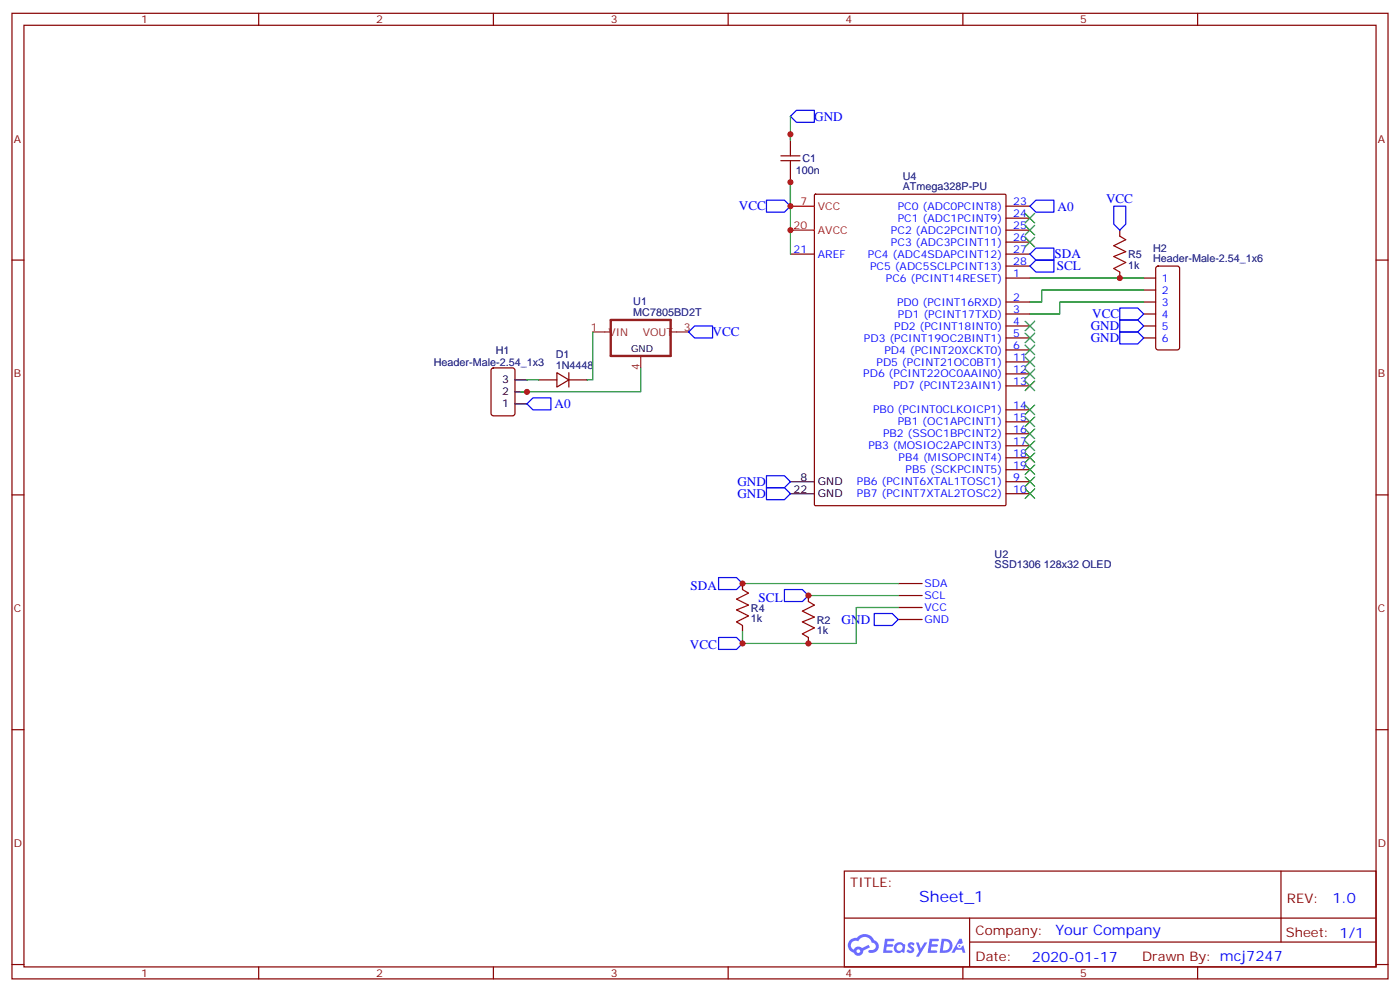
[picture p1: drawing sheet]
<svg xmlns="http://www.w3.org/2000/svg" width="412mm" height="292mm" viewBox="0 0 412 292" stroke-linecap="round" stroke-linejoin="round" font-family="sans-serif">
<g fill="none" stroke="#870000" stroke-width=".35">
<path d="M3.5 3.9h405.4v284.4h-405.4zM7.1 7.4h398.2v277.3h-398.2zM76.2 3.9v3.5M145.3 3.9v3.5M214.5 3.9v3.5M283.6 3.9v3.5M352.8 3.9v3.5M3.5 76.6h3.6M405.3 76.6h3.6M3.5 145.7h3.6M405.3 145.7h3.6M3.5 214.9h3.6"/>
<path d="M405.3 214.9h3.6M248.7 256.5h156.6v28.2h-156.6zM377.3 256.5v20.9M248.7 270.4h156.5M285.6 277.4h119.6M285.6 270.4v14.1M3.5 284h3.6M76.2 284.7v3.6M145.3 284.7v3.6M214.5 284.7v3.6M283.6 284.7v3.6M352.8 284.7v3.6"/>
<path d="M405.3 284h3.6"/>
</g>
<g fill="#5487ff">
<path d="M267.7 277.7a1.22 1.22 0 0 1 1.7 .2l-.4 .6a.47 .47 0 0 0-.3-.4 .47 .47 0 0 0-.5 .2l.1 .2a1.14 1.14 0 0 1 .8 1.8 1.14 1.14 0 0 1-1.9 0l-.2-.2 .5-.6 .7 .5a.29 .29 0 0 0 .3-.3 .29 .29 0 0 0-.2-.3 1.04 1.04 0 0 1-.6-1.7z"/>
<path d="M260.7 276.4h2.4l.3 .2-.2 .5-1.8 .1-.1 .8h1.5l.3 .4-.3 .4h-1.6l-.2 1.1h1.7l.2 .3-.2 .3-2.6 .1z"/>
<path d="M273.8 276.4h2.4l.3 .2-.1 .5-1.8 .1-.2 .8h1.6l.3 .4-.4 .4h-1.6l-.1 1.1h1.7l.2 .3-.2 .3-2.6 .1z"/>
<path d="M282.6 276.4h.7l.3 1.3-.6 .3a.69 .69 0 0 0-1 .3 .69 .69 0 0 0 .4 .9 .69 .69 0 0 0 .9-.6l.5-.2 .6 2.2h-.8l-.2-.9h-1.8l-.5 .9h-.8z"/>
<path d="M269.8 277.5h.8l.6 1.8 1.1-1.8h.9l-2.6 4.2h-.8l.9-1.5z"/>
<path d="M277.4 276.4l-.6 4.2h1.3a2.11 2.11 0 0 0 2.5-2.1 2.11 2.11 0 0 0-2.5-2.1zM278.1 277.2a1.39 1.39 0 0 1 1.7 1.4 1.39 1.39 0 0 1-1.8 1.3h-.3z"/>
<path d="M263.7 278.1a1.54 1.54 0 0 0-.1 2.1 1.54 1.54 0 0 0 2.2 .1l.6 .3 .3-2.3-.2-.3h-.4a1.49 1.49 0 0 0-2.4 .1zM264 279.1a.94 .94 0 0 1 1.8 0 .94 .94 0 0 1-1.8 0z"/>
<path d="M250.4 276.8a2.18 2.18 0 0 0 1.1 3.7 1.44 1.44 0 0 0 1.6 .9 1.44 1.44 0 0 0 1.2-1.4l2-1-.5-.8-1.9 1a1.47 1.47 0 0 0-2.4 .4 1.39 1.39 0 0 1-.7-1.9 1.39 1.39 0 0 1 2-.5 2.12 2.12 0 0 1 2.2-1.3 2.12 2.12 0 0 1 1.9 1.7 1.14 1.14 0 0 1 1.1 1.4 1.14 1.14 0 0 1-1.7 .7 .43 .43 0 0 0-.5 .4 .43 .43 0 0 0 .4 .5 1.98 1.98 0 0 0 2.5-1.2 1.98 1.98 0 0 0-1.2-2.6 3.1 3.1 0 0 0-5.3-.6l-.9 .1zM252.3 280.1a.55 .55 0 0 1 1.1 0 .55 .55 0 0 1-1.1 0z"/>
<circle cx="282.6" cy="278.5" r=".26"/>
</g>
<g fill="none" stroke="#870000" stroke-width=".35">
<path d="M232.8 39.5v3.6M232.8 50.1v3.6M239.9 57.4l.3-.2h55.8l.3 .2v91.2l-.2 .3h-55.9l-.3-.2zM232.8 74.8h7.1M296.3 74.8h7.1M296.3 60.7h7.1M296.3 64.2h7.1M296.3 67.8h7.1M296.3 71.3h7.1M296.3 78.4h7.1M329.8 67.8v1.7M340.7 78.6l.4-.2h5.7l.6 .4 .1 23.5-.5 .7h-5.9l-.6-.4-.1-23.5z"/>
<path d="M296.3 81.9h7.1M296.3 88.9h7.1M296.3 92.5h7.1M296.3 96h7.1M296.3 99.5h7.1M329.8 80.1v1.8M336.9 81.9h3.5M336.9 88.9h3.5M336.9 92.5h3.5M336.9 96h3.5M336.9 99.5h3.5M336.9 85.4h3.5"/>
<path d="M144.9 108.5l.4-.2h5.7l.6 .5 .1 12.9-.5 .7h-5.9l-.6-.4-.1-13zM158.7 111.9h5.3M164 109.7l3.6 2.2-3.6 2.1zM167.6 109.7v4.3M167.6 111.9h5.3M296.3 103h7.1M296.3 106.6h7.1M296.3 110.1h7.1M296.3 113.6h7.1M296.3 120.7h7.1M296.3 124.2h7.1M296.3 127.7h7.1"/>
<path d="M296.3 131.3h7.1M296.3 134.8h7.1M296.3 138.3h7.1M296.3 141.9h7.1M296.3 145.4h7.1M218.7 171.8v1.8M238.1 175.4v1.7M264.6 171.8h7M264.6 175.4h7M264.6 178.9h7M218.7 184.2v1.7M238.1 187.7v1.8"/>
<path d="M264.6 182.4h7"/>
</g>
<path d="M232.8 60.7h7.1M232.8 67.8h7.1" fill="none" stroke="#f00" stroke-width=".35"/>
<path d="M151.7 111.9h3.5M151.7 118.9h3.5M151.7 115.4h3.5M232.8 141.9h7.1M232.8 145.4h7.1" fill="none" stroke="#000" stroke-width=".35"/>
<path d="M230 47.3h5.7M230 45.9h5.7M232.8 43.1v2.8M232.8 47.3v2.8M329.8 69.5l1.8 1.1-3.5 1.8 3.5 1.7-3.5 1.4 3.5 1.8-3.5 1.8 1.7 1M218.7 173.6l1.8 1.1-3.5 1.7 3.5 1.8-3.5 1.4 3.5 1.8-3.5 1.7 1.7 1.1M238.1 177.1l1.8 1.1-3.5 1.8 3.5 1.7-3.5 1.4 3.5 1.8-3.5 1.8 1.7 1" fill="none" stroke="#a10000" stroke-width=".35"/>
<path d="M179.9 94.2h17.7v10.6h-17.7z" fill="none" stroke="#8c2424" stroke-width=".71"/>
<path d="M174.6 97.8h5.3M197.6 97.8h5.2M188.7 104.8v3.5" fill="none" stroke="#8c2424" stroke-width=".35"/>
<g fill="none" stroke="#00f" stroke-width=".35">
<path d="M232.8 34.3l1.8-1.8h5.3v3.5h-5.3zM225.8 58.9h5.3l1.7 1.8-1.7 1.8h-5.3zM303.4 78.4l1.8-1.8h5.2v3.5h-5.2zM303.4 74.8l1.8-1.7h5.2v3.5h-5.2zM303.4 60.7l1.8-1.8h5.2v3.6h-5.2zM328.1 60.7h3.5v5.3l-1.8 1.8-1.7-1.8zM204.6 96h5.3v3.5h-5.3l-1.8-1.7zM329.8 94.2h5.3l1.8 1.8-1.8 1.8h-5.3zM329.8 90.7h5.3l1.8 1.8-1.8 1.7h-5.3zM329.8 97.8h5.3l1.8 1.7-1.8 1.8h-5.3zM155.2 118.9l1.8-1.7h5.3v3.5h-5.3zM225.8 140.1h5.3l1.7 1.8-1.7 1.7h-5.3z"/>
<path d="M225.8 143.6h5.3l1.7 1.8-1.7 1.7h-5.3zM211.7 170.1h5.3l1.7 1.7-1.7 1.8h-5.3zM231.1 173.6h5.3l1.7 1.8-1.7 1.7h-5.3zM211.7 187.7h5.3l1.7 1.8-1.7 1.7h-5.3zM257.5 180.7h5.3l1.8 1.7-1.8 1.8h-5.3z"/>
</g>
<path d="M232.8 34.3v7M232.8 60.7v-7v21.1M174.6 97.8v14.1h-1.7M303.4 81.9h33.5M336.9 88.9h-24.7v3.6h-8.8M336.9 85.4h-30v3.5h-3.5M155.2 111.9h3.5M188.7 108.3v7.1h-35.2M218.7 171.8h45.9M238.1 175.4h26.5M264.6 178.9h-12.4v10.6h-33.5v-3.6" fill="none" stroke="#008700" stroke-width=".35"/>
<g fill="#c00">
<circle cx="218.7" cy="189.5" r=".88"/>
<circle cx="232.8" cy="60.7" r=".88"/>
<circle cx="155.2" cy="115.4" r=".88"/>
<circle cx="232.8" cy="53.7" r=".88"/>
<circle cx="232.8" cy="39.5" r=".88"/>
<circle cx="232.8" cy="67.8" r=".88"/>
<circle cx="329.8" cy="81.9" r=".88"/>
<circle cx="238.1" cy="175.4" r=".88"/>
<circle cx="238.1" cy="189.5" r=".88"/>
<circle cx="218.7" cy="171.8" r=".88"/>
</g>
<g fill="#c00" stroke="#008700" stroke-width=".35">
<path d="M302 66.4l2.8 2.8zM304.8 66.4l-2.8 2.8z"/>
<path d="M302 69.9l2.8 2.8zM304.8 69.9l-2.8 2.8z"/>
<path d="M302 144l2.8 2.8zM304.8 144l-2.8 2.8z"/>
<path d="M302 98.1l2.8 2.8zM304.8 98.1l-2.8 2.8z"/>
<path d="M302 94.6l2.8 2.8zM304.8 94.6l-2.8 2.8z"/>
<path d="M302 62.8l2.8 2.9zM304.8 62.8l-2.8 2.9z"/>
<path d="M302 101.6l2.8 2.9zM304.8 101.6l-2.8 2.9z"/>
<path d="M302 105.2l2.8 2.8zM304.8 105.2l-2.8 2.8z"/>
<path d="M302 108.7l2.8 2.8zM302 111.5l2.8-2.8z"/>
<path d="M302 112.2l2.8 2.8zM304.8 112.2l-2.8 2.8z"/>
<path d="M302 119.3l2.8 2.8zM304.8 119.3l-2.8 2.8z"/>
<path d="M302 122.8l2.8 2.8zM304.8 122.8l-2.8 2.8z"/>
<path d="M302 129.9l2.8 2.8zM304.8 129.9l-2.8 2.8z"/>
<path d="M302 133.4l2.8 2.8zM304.8 133.4l-2.8 2.8z"/>
<path d="M302 136.9l2.8 2.8zM304.8 136.9l-2.8 2.8z"/>
<path d="M302 140.4l2.8 2.9zM304.8 140.4l-2.8 2.9z"/>
<path d="M302 126.3l2.8 2.9zM304.8 126.3l-2.8 2.9z"/>
</g>
<text font-size="4.6" fill="#00f" x="270.8" y="265.5">Sheet_1</text>
<g font-size="4.2" fill="#00f">
<text x="392.5" y="265.8">1.0</text>
<text x="310.9" y="275.3">Your Company</text>
<text x="304" y="283.1">2020-01-17</text>
</g>
<g font-size="3.9" fill="#00f">
<text x="239.8" y="35.6">GND</text>
<text x="325.8" y="59.7">VCC</text>
<text x="217.7" y="62">VCC</text>
<text x="311.5" y="62">A0</text>
<text x="310.6" y="76.1">SDA</text>
<text x="311.3" y="79.6">SCL</text>
<text x="321.8" y="93.7">VCC</text>
<text x="209.9" y="99.1">VCC</text>
<text x="321.3" y="97.3">GND</text>
<text x="321.3" y="100.8">GND</text>
<text x="163.4" y="120.2">A0</text>
<text x="217.2" y="143.1">GND</text>
<text x="217.2" y="146.6">GND</text>
<text x="203.4" y="173.6">SDA</text>
<text x="223.5" y="177.1">SCL</text>
<text x="247.9" y="183.7">GND</text>
<text x="203.2" y="191.2">VCC</text>
</g>
<g font-size="3.9" fill="#800">
<text x="250.5" y="261.1">TITLE:</text>
<text x="379.1" y="265.8">REV:</text>
<text x="287.4" y="275.3">Company:</text>
<text x="378.7" y="275.9">Sheet: 1/1</text>
<text x="287.4" y="283">Date:</text>
<text x="336.4" y="283.1">Drawn By: mcj7247</text>
</g>
<g font-size="3.2" fill="#800">
<text x="41.6" y="6.9">1</text>
<text x="110.8" y="6.9">2</text>
<text x="179.9" y="6.9">3</text>
<text x="249.1" y="6.9">4</text>
<text x="318.2" y="6.9">5</text>
<text x="4.1" y="42">A</text>
<text x="405.9" y="42">A</text>
<text x="4.1" y="111.2">B</text>
<text x="405.9" y="111.2">B</text>
<text x="4.1" y="180.3">C</text>
<text x="405.9" y="180.3">C</text>
<text x="4.1" y="249.4">D</text>
<text x="405.9" y="249.4">D</text>
<text x="41.6" y="287.7">1</text>
<text x="110.8" y="287.7">2</text>
<text x="179.9" y="287.7">3</text>
<text x="249.1" y="287.7">4</text>
<text x="318.2" y="287.7">5</text>
</g>
<g font-size="3.2" fill="#000080">
<text x="236.4" y="47.8">C1</text>
<text x="234.5" y="51.3">100n</text>
<text x="265.9" y="52.9">U4</text>
<text x="265.9" y="55.9">ATmega328P-PU</text>
<text x="332.3" y="76.1">R5</text>
<text x="339.7" y="77.3">Header-Male-2.54_1x6</text>
<text x="339.7" y="74.3">H2</text>
<text x="332.3" y="79.1">1k</text>
<text x="186.6" y="89.9">U1</text>
<text x="186.6" y="93">MC7805BD2T</text>
<text x="127.8" y="107.8">Header-Male-2.54_1x3</text>
<text x="146.1" y="104.3">H1</text>
<text x="163.7" y="105.5">D1</text>
<text x="163.7" y="108.7">1N4448</text>
<text x="293" y="167.3">SSD1306 128x32 OLED</text>
<text x="293" y="164.2">U2</text>
<text x="221.2" y="183.2">1k</text>
<text x="221.2" y="180.2">R4</text>
<text x="240.6" y="183.7">R2</text>
<text x="240.6" y="186.7">1k</text>
</g>
<g font-size="3.2" fill="#f00">
<text x="235.8" y="60.4">7</text>
<text x="240.9" y="61.8">VCC</text>
<text x="233.7" y="67.4">20</text>
<text x="240.9" y="68.8">AVCC</text>
</g>
<g font-size="3.2" fill="#00f">
<text x="264.5" y="61.8">PC0 (ADC0PCINT8)</text>
<text x="264.5" y="65.3">PC1 (ADC1PCINT9)</text>
<text x="298.4" y="60.4">23</text>
<text x="298.4" y="63.9">24</text>
<text x="262.5" y="68.8">PC2 (ADC2PCINT10)</text>
<text x="298.4" y="67.4">25</text>
<text x="298.4" y="70.9">26</text>
<text x="233.7" y="74.5">21</text>
<text x="240.9" y="75.9">AREF</text>
<text x="255.7" y="75.9">PC4 (ADC4SDAPCINT12)</text>
<text x="262.5" y="72.4">PC3 (ADC3PCINT11)</text>
<text x="298.4" y="74.5">27</text>
<text x="298.4" y="78">28</text>
<text x="256.3" y="79.4">PC5 (ADC5SCLPCINT13)</text>
<text x="261" y="82.9">PC6 (PCINT14RESET)</text>
<text x="298.4" y="81.5">1</text>
<text x="342.2" y="82.9">1</text>
<text x="264.2" y="90">PD0 (PCINT16RXD)</text>
<text x="298.4" y="88.6">2</text>
<text x="342.2" y="86.5">2</text>
<text x="342.2" y="90">3</text>
<text x="264.5" y="93.5">PD1 (PCINT17TXD)</text>
<text x="298.4" y="92.1">3</text>
<text x="298.4" y="95.6">4</text>
<text x="342.2" y="93.5">4</text>
<text x="254.5" y="100.6">PD3 (PCINT19OC2BINT1)</text>
<text x="263.4" y="97">PD2 (PCINT18INT0)</text>
<text x="298.4" y="99.2">5</text>
<text x="342.2" y="97">5</text>
<text x="342.2" y="100.6">6</text>
<text x="258.2" y="107.6">PD5 (PCINT21OC0BT1)</text>
<text x="260.5" y="104.1">PD4 (PCINT20XCKT0)</text>
<text x="298.4" y="102.7">6</text>
<text x="298.4" y="106.2">11</text>
<text x="254.3" y="111.2">PD6 (PCINT22OC0AAIN0)</text>
<text x="298.4" y="109.7">12</text>
<text x="298.4" y="113.3">13</text>
<text x="263.2" y="114.7">PD7 (PCINT23AIN1)</text>
<text x="257.2" y="121.7">PB0 (PCINT0CLKOICP1)</text>
<text x="264.5" y="125.3">PB1 (OC1APCINT1)</text>
<text x="298.4" y="120.3">14</text>
<text x="298.4" y="123.9">15</text>
<text x="260.1" y="128.8">PB2 (SSOC1BPCINT2)</text>
<text x="298.4" y="127.4">16</text>
<text x="298.4" y="130.9">17</text>
<text x="255.8" y="132.3">PB3 (MOSIOC2APCINT3)</text>
<text x="264.7" y="135.9">PB4 (MISOPCINT4)</text>
<text x="298.4" y="134.4">18</text>
<text x="298.4" y="138">19</text>
<text x="252.4" y="142.9">PB6 (PCINT6XTAL1TOSC1)</text>
<text x="266.8" y="139.4">PB5 (SCKPCINT5)</text>
<text x="298.4" y="141.5">9</text>
<text x="252.4" y="146.4">PB7 (PCINT7XTAL2TOSC2)</text>
<text x="298.4" y="145">10</text>
<text x="272.3" y="172.9">SDA</text>
<text x="272.3" y="176.4">SCL</text>
<text x="272.3" y="180">VCC</text>
<text x="272.3" y="183.5">GND</text>
</g>
<g font-size="3.2" fill="#8d2323">
<text x="174" y="97.4">1</text>
<text x="179.2" y="98.8">VIN</text>
<text x="189.3" y="98.8">VOUT</text>
<text x="201.4" y="97.4">3</text>
<text x="188.4" y="108.9" transform="rotate(-90 188.4 108.9)">4</text>
</g>
<g font-size="3.2">
<text x="147.9" y="112.9">3</text>
<text x="147.9" y="120">1</text>
<text x="147.9" y="116.5">2</text>
<text x="235.8" y="141.5">8</text>
<text x="240.9" y="142.9">GND</text>
<text x="233.7" y="145">22</text>
<text x="240.9" y="146.4">GND</text>
</g>
<text font-size="2.8" x="185.9" y="103.8">GND</text>
</svg>
